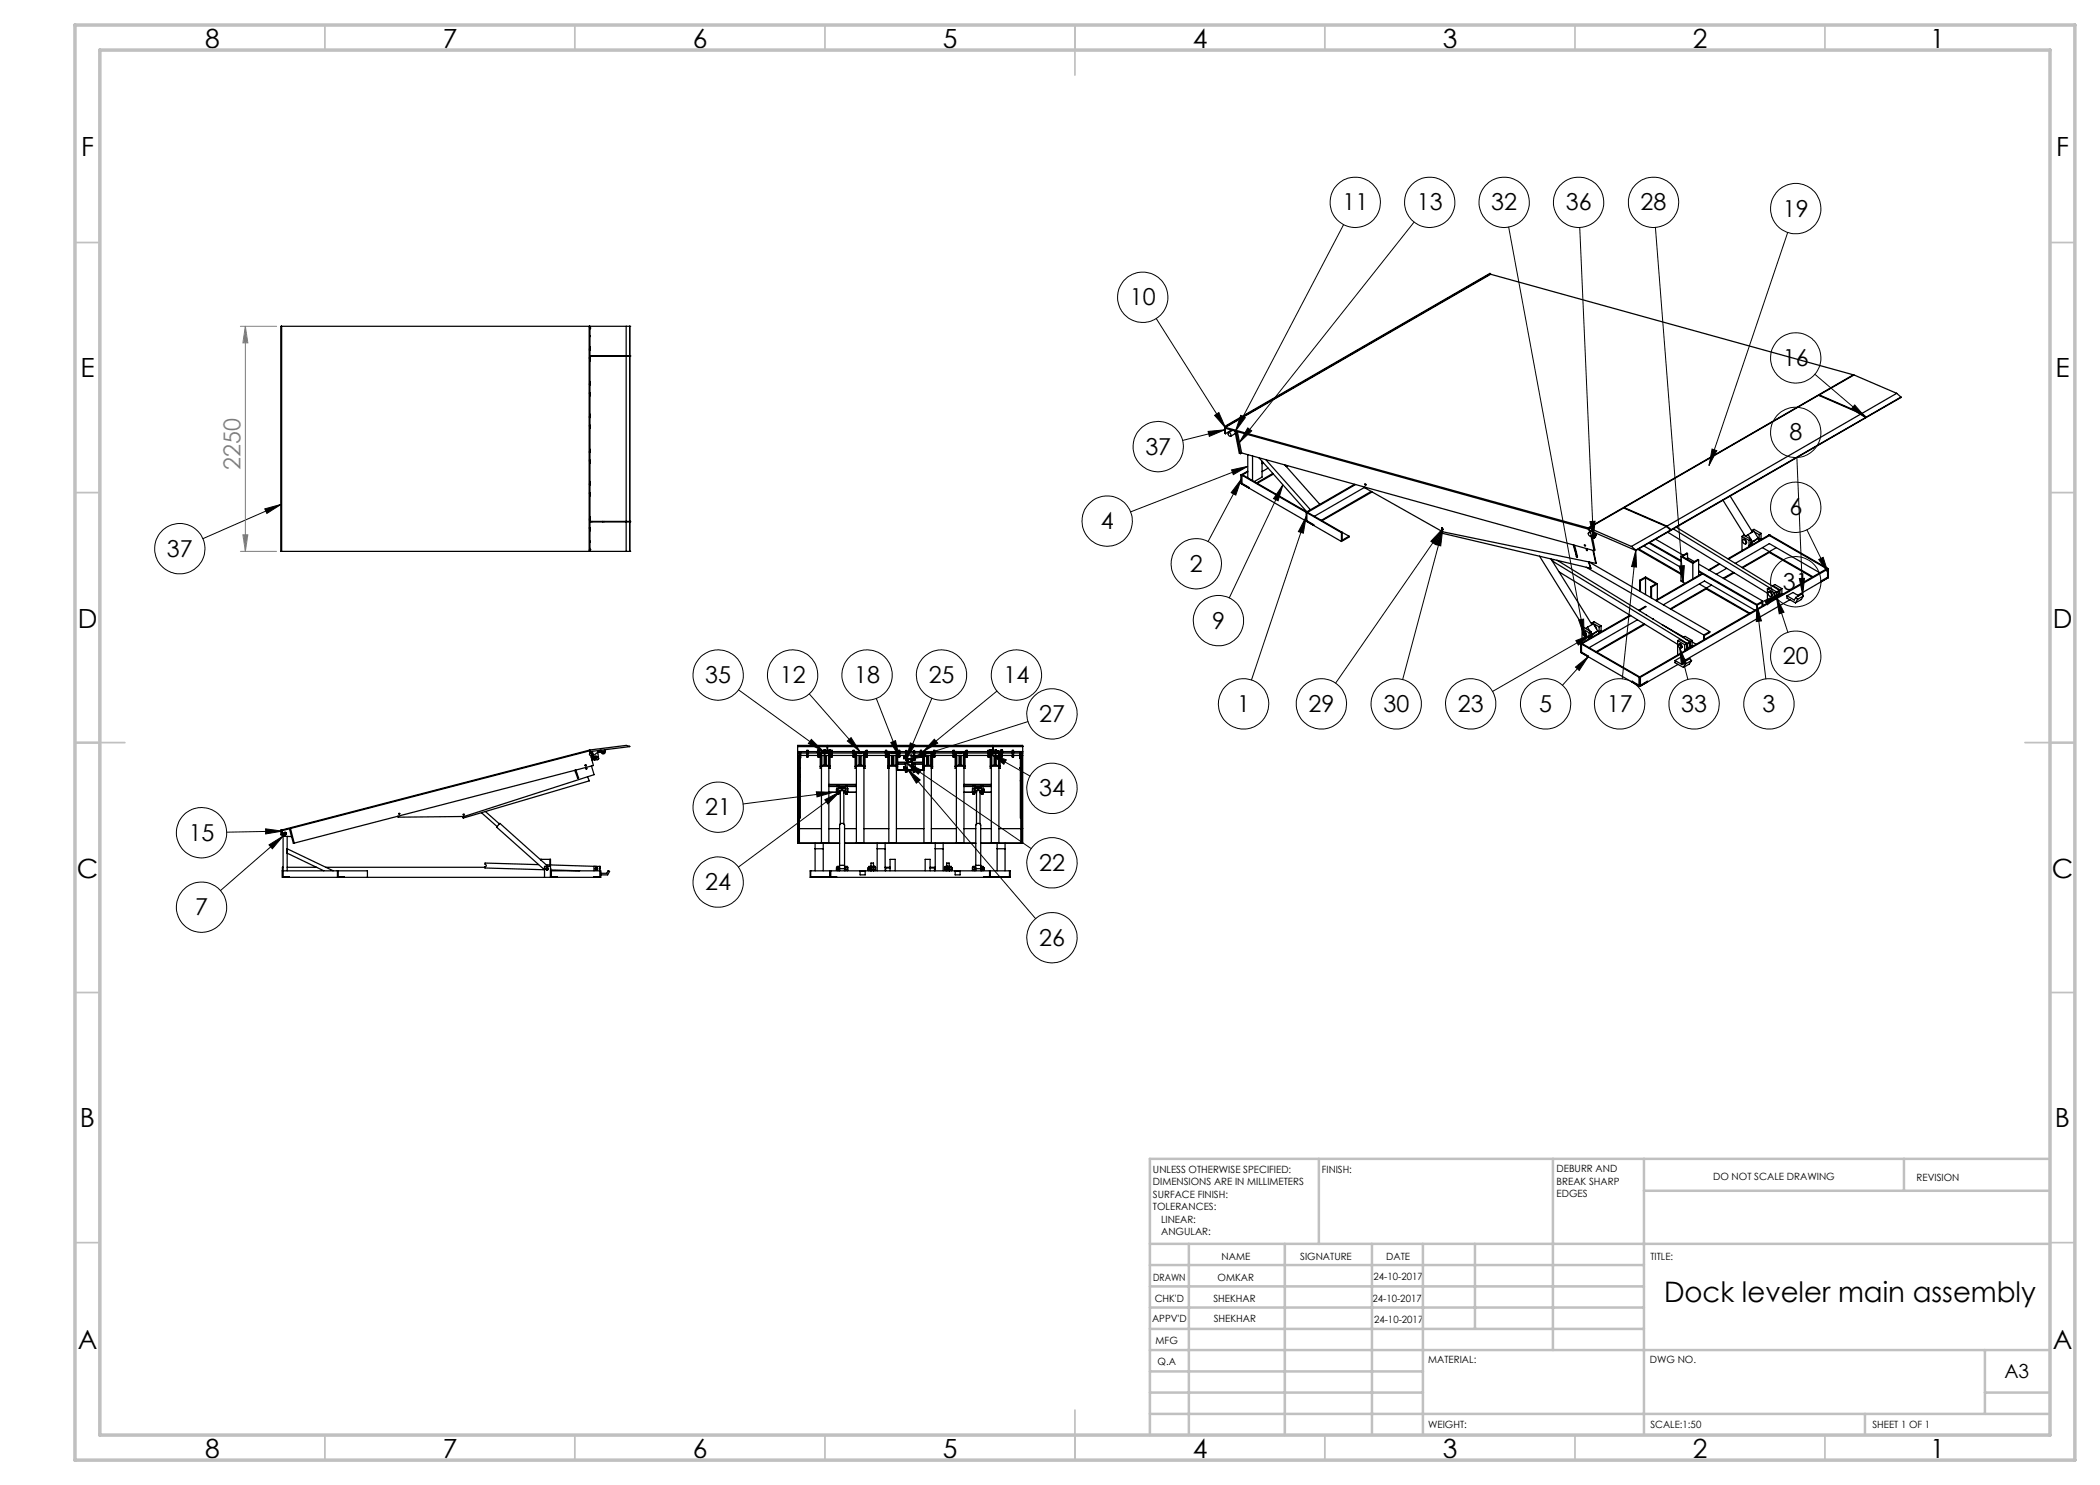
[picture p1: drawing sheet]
<svg xmlns="http://www.w3.org/2000/svg" width="420mm" height="297mm" viewBox="0 0 420 297" stroke-linecap="round" stroke-linejoin="round" font-family="sans-serif">
<g fill="none" stroke="#000" stroke-width=".2">
<path d="M268.7 44.9l-21.6 41.4M282.8 44.4l-34.9 44.1M301.7 45.4l15.1 81.7M315.9 45.5l2.8 62.1M331.1 45.5l5.5 70.9M357.5 46.5l-15.7 46.6M231.2 63.7l13.9 21.9M363 74.9l10.1 8.6M241.6 86.3l3.3-.3-3 1.3zM242.9 83.1l.9-.6 1.3 3.1zM244.9 86l-8.4 2.1M246.3 94l3.3-.7-2.9 1.6z"/>
<path d="M248.1 83.1l1 .4-2 2.8zM248.2 95.8l-1 3.2-1-.5zM248.2 95.8l-6.6 12.5M249.6 85.6l.7 .6-2.4 2.3zM249.6 93.3l-23.5 9.1M256.6 97l-10.7 22.6M256.6 97l-1 3.2-.9-.5zM342.4 89.8l1 .3-1.6 3zM359.4 91.5l1.1 27.5M370.9 81l2.2 2.5-2.8-1.7zM53 101.8l3.2-.9-2.8 1.8zM56.2 100.9l-15.6 6.8"/>
<path d="M261.2 103.3l-.5 3.3-1-.3zM261.2 103.3l-10.9 32.7M288.5 105.8l-1.5 3.1-.8-.6zM288.5 105.8l-21.4 30.8M288.5 105.9l-.4 3.3-.9-.3zM288.5 105.9l-8 30M318 104.3l1-.1-.3 3.4zM327.2 110.1l.1 3.3-1-.1zM327.2 110.1l-2.8 25.7M335.8 113.2l1.1-.1-.3 3.3zM355.3 119.5l2.3 7M355.3 119.5l1.5 2.9-1 .4z"/>
<path d="M355.9 118.7l-.9 .5M359.9 115.7h1l-.4 3.3zM361.4 106l4.3 8.6M363.7 111.9l.9-.4 1.1 3.1zM147.7 138l16.9 12.2M161.9 138.8l10.1 11.6M175.3 139.7l4.5 11.7M186.4 139.7l-5.1 12.1M199.4 138.2l-14.8 12.1M315.1 133.4l2.6-2.1-1.9 2.8zM315.2 128.1l3.1-1.2-2.6 2.1zM315.7 124l1-.2 .1 3.3z"/>
<path d="M317.7 131.3l-5.2 5.8M318.3 126.9l-19.8 11.4M336 129.6l1.3 3-1 .3zM336 129.6l1.6 6.3M351.4 121l1.8 14.8M351.4 121l.9 3.2-1 .1zM352.9 120.2l3-1.5-2.4 2.3zM162.3 147.9l2.3 2.3-2.9-1.5zM163.3 158.4l3.3 .1-3.2 .9zM165 159.9l2.9-1.5-2.3 2.4zM166.6 158.5l-18 2.3M167.9 158.4l-20.2 15"/>
<path d="M169.5 148.2l.7-.7 1.8 2.9zM178.2 148.5l.9-.4 .7 3.3zM181.2 152.5l3.1 1.5-.6 .8zM181.2 152.5l25 17.2M181.5 153.8l2.5 2.2-.7 .6zM181.5 153.8l25.6 29.9M181.9 151.8l3-1.4 .3 .9zM182.1 148.6l.9 .4-1.7 2.8zM186.9 147.8l.6 .8-2.9 1.7zM198.1 150.8l3.2 1.2-.5 .9zM198.1 150.8l7.9 4.4M205.6 144.3l-23.7 7.5"/>
<path d="M53.1 165.8l3.3 .4-3.3 .6zM53.8 169l2.8-1.8-2.1 2.6zM56.4 166.2l-11.1 .2M56.6 167.2l-12.5 10.9"/>
<circle cx="228.5" cy="59.5" r="5"/>
<circle cx="271.1" cy="40.5" r="5"/>
<circle cx="285.9" cy="40.5" r="5"/>
<circle cx="300.8" cy="40.5" r="5"/>
<circle cx="315.7" cy="40.5" r="5"/>
<circle cx="330.7" cy="40.5" r="5"/>
<circle cx="359.1" cy="41.7" r="5"/>
<circle cx="359.1" cy="71.6" r="5"/>
<circle cx="231.6" cy="89.3" r="5"/>
<circle cx="359.1" cy="86.5" r="5"/>
<circle cx="36" cy="109.7" r="5"/>
<circle cx="221.4" cy="104.2" r="5"/>
<circle cx="239.3" cy="112.8" r="5"/>
<circle cx="359.1" cy="101.5" r="5"/>
<circle cx="359.1" cy="116.4" r="5"/>
<circle cx="143.6" cy="135" r="5"/>
<circle cx="158.5" cy="135" r="5"/>
<circle cx="173.4" cy="135" r="5"/>
<circle cx="188.3" cy="135" r="5"/>
<circle cx="203.3" cy="135" r="5"/>
<circle cx="243.7" cy="124.1" r="5"/>
<circle cx="359.1" cy="131.2" r="5"/>
<circle cx="210.4" cy="157.7" r="5"/>
<circle cx="210.4" cy="142.8" r="5"/>
<circle cx="248.7" cy="140.8" r="5"/>
<circle cx="264.3" cy="140.8" r="5"/>
<circle cx="279.3" cy="140.8" r="5"/>
<circle cx="294.1" cy="140.8" r="5"/>
<circle cx="309.1" cy="140.8" r="5"/>
<circle cx="323.9" cy="140.8" r="5"/>
<circle cx="338.8" cy="140.8" r="5"/>
<circle cx="353.8" cy="140.8" r="5"/>
<circle cx="40.3" cy="166.6" r="5"/>
<circle cx="143.6" cy="176.4" r="5"/>
<circle cx="143.6" cy="161.4" r="5"/>
<circle cx="210.4" cy="172.6" r="5"/>
<circle cx="40.3" cy="181.4" r="5"/>
<circle cx="210.4" cy="187.5" r="5"/>
</g>
<path d="M48.1 65.3h7.2M49.1 65.3v45M49.1 65.3l.5 3.3h-1zM48.1 110.3h7.2M48.6 107h1l-.5 3.3z" fill="none" stroke="#808080" stroke-width=".2"/>
<g fill="none" stroke="#c0c0c0" stroke-width=".35">
<path d="M65 5v5M115 5v5M165 5v5M215 5v10M265 5v5M315 5v5M365 5v5M15 48.5h5M410 48.5h5M15 98.5h5M410 98.5h5M15 148.5h10"/>
<path d="M405 148.5h10M15 198.5h5M410 198.5h5M15 248.5h5M410 248.5h5M65 287v5M115 287v5M165 287v5M215 282v10M265 287v5M315 287v5M365 287v5"/>
</g>
<g fill="none" stroke="#c0c0c0" stroke-width=".5">
<path d="M263.8 231.8v17M310.6 231.8v38.2M328.8 231.8v55.2M328.8 238.2h81.2M380.8 231.8v6.4M410 231.8h-180v55.2M230 248.8h180M230 257.3h98.8M230 253h98.8M237.8 248.8v38.2M257 248.8v38.2M274.4 248.8v38.2"/>
<path d="M284.6 248.8v38.2M295 248.8v17M230 265.8h98.8M230 261.5h98.8M230 278.5h54.6M230 274.3h54.6M230 270h180M397 278.5h13M397 270v12.8M230 282.8h180M373 282.8v4.2"/>
</g>
<path d="M15 5h400v287h-400zM20 10h390v277h-390z" fill="none" stroke="#c0c0c0" stroke-width=".7"/>
<path d="M53.8 169l2.8-1.8-2.1 2.6zM53.1 165.8l3.3 .4-3.3 .6zM53 101.8l3.2-.9-2.8 1.8zM162.3 147.9l2.3 2.3-2.9-1.5zM169.5 148.2l.7-.7 1.8 2.9zM178.2 148.5l.9-.4 .7 3.3zM182.1 148.6l.9 .4-1.7 2.8zM186.9 147.8l.6 .8-2.9 1.7zM181.9 151.8l3-1.4 .3 .9zM198.1 150.8l3.2 1.2-.5 .9zM181.2 152.5l3.1 1.5-.6 .8zM181.5 153.8l2.5 2.2-.7 .6zM165 159.9l2.9-1.5-2.3 2.4zM163.3 158.4l3.3 .1-3.2 .9zM248.1 83.1l1 .4-2 2.8zM249.6 85.6l.7 .6-2.4 2.3zM315.7 124l1-.2 .1 3.3zM318 104.3l1-.1-.3 3.4zM335.8 113.2l1.1-.1-.3 3.3zM342.4 89.8l1 .3-1.6 3zM370.9 81l2.2 2.5-2.8-1.7zM359.9 115.7h1l-.4 3.3zM363.7 111.9l.9-.4 1.1 3.1zM352.9 120.2l3-1.5-2.4 2.3zM355.3 119.5l1.5 2.9-1 .4zM351.4 121l.9 3.2-1 .1zM336 129.6l1.3 3-1 .3zM327.2 110.1l.1 3.3-1-.1zM315.1 133.4l2.6-2.1-1.9 2.8zM315.2 128.1l3.1-1.2-2.6 2.1zM288.5 105.9l-.4 3.3-.9-.3zM288.5 105.8l-1.5 3.1-.8-.6zM261.2 103.3l-.5 3.3-1-.3zM256.6 97l-1 3.2-.9-.5zM248.2 95.8l-1 3.2-1-.5zM246.3 94l3.3-.7-2.9 1.6zM241.6 86.3l3.3-.3-3 1.3zM242.9 83.1l.9-.6 1.3 3.1z" fill="#000"/>
<path d="M49.1 65.3l.5 3.3h-1zM48.6 107h1l-.5 3.3z" fill="#808080"/>
<g fill="none" stroke="#000" stroke-width=".25">
<path d="M298.1 54.7h-.1l-53.1 30.6M298.1 54.7l-53 30.7M298.1 54.7v.2M56.3 65.3v45M117.9 65.3v45M117.9 65.3h.1M117.9 65.3h-61.7v45h61.7M117.9 65.9h.1M117.9 67.3h.1M117.9 67.1h.1M117.9 69.6h.1M117.9 69.4h.1"/>
<path d="M117.9 76.6h.1M117.9 76.3h.1M117.9 79.2h.1M117.9 78.9h.1M117.9 72.2h.1M117.9 72h.1M117.9 77h.1M117.9 76.8h.1M117.9 78.5h.1M117.9 78.8h.1M117.9 71.8h.1M117.9 71.5h.1"/>
<path d="M117.9 70h.1M117.9 69.8h.1M117.9 65.5h.1M117.9 65.6h.1M118 65.6h.1M118 65.3h7.9M118 65.3v5.9h7.9M118.4 71.2v.1M120.5 71.2v.1M120.8 71.2v.1M125.2 65.3v5.9M125.2 71.3v33"/>
<path d="M125.9 71.2h.1M125.9 65.3h.1M125.9 71.3h.1M125.9 65.3v5.9M125.9 71.3v33M125.9 71.3h-7.9v33h7.9M363.9 79l8.5 3.7M363.9 79v.1M370.7 75l-53.1 30.6M370.7 75l-72.6-20.1-53 30.6M370.7 75h.1M379.3 78.7l-6.9 4"/>
<path d="M379.3 78.7l.9 .7M379.3 78.7l-8.5-3.7-6.9 4M380.2 79.4l-7 4M380.2 79.4l-7 4.1M117.9 99h.1M117.9 99.2h.1M117.9 96.3h.1M117.9 96.6h.1M117.9 90.1h.1M117.9 89.8h.1M117.9 92.5h.1M117.9 92.7h.1"/>
<path d="M117.9 82.8h.1M117.9 83.1h.1M117.9 85.7h.1M117.9 85.5h.1M117.9 97h.1M117.9 96.8h.1M117.9 83.5h.1M117.9 83.3h.1M117.9 92.2h.1M117.9 92h.1M117.9 90.5h.1M117.9 90.3h.1"/>
<path d="M117.9 98.8h.1M117.9 98.5h.1M117.9 85.3h.1M117.9 85h.1M244.9 85.3l.2 .1M244.9 85.3v1.4h.2M245.1 85.4v1.3M245.1 85.5l72.5 20.1M245.1 85.5v.2l72.6 20.1M245.7 86.6a.39 .39 0 0 1 .4 .2 .39 .39 0 0 1-.1 .5l-.4-.4zM246.3 86l-1.2 .7M246.5 86.1l-.8 .4"/>
<path d="M247 86.2l.2 .1 .9 4.4h-.2zM247.1 86.7l-1 .6M247.5 86.4l.8 4.2M248.2 95l.2-.1 20 11.6M248.2 95l20.1 11.5M248.2 96.7l20.1 11.6M248.2 95v1.7M248.2 95h.2M248.3 90.6l70.5 19.5M248.3 90.6l-.2 .1M248.4 95v1.7l1.4 .8v.1l-1.6-.9M249.6 90.9v4.7"/>
<path d="M249.6 94.4l-1.2 .6M249.6 94.2l-1.4 .8M250.5 91.2v4.9M251.8 91.5l9.6 10.9M252.4 92.2v3.2l-1.5 .9M252.6 92.5l-.2 .1M252.7 92.6l-.3 .1M253.2 92l8.9 9.9M253.6 93.6l-1.2 .7M254.6 94.7l-3.3 1.9M254.7 94.8l-3.2 1.9M257 93l6.9 7.9"/>
<path d="M257.4 93.1l-.3 .1M257.5 93.2l-.3 .1M270.9 96.9l-9.7 5.5M271.1 96.9l-9.7 5.6M274.2 98.3l-9.9 5.8M274.4 98.4l-10 5.7M346 99.2l4.5 7.2M372.3 82.8l-38.9 22.4M372.3 82.8l.8 .7M372.3 82.8l-8.6-3.7-38.9 22.4M372.4 82.7l.8 .7M373 83.4l.2 .1"/>
<path d="M373.1 83.5l-38.9 22.5M373.1 83.5l-38.9 22.4M373.2 83.4v.1M117.9 110.3h.1M117.9 109.7h.1M117.9 103.6h.1M117.9 103.3h.1M117.9 108.4h.1M117.9 108.2h.1M117.9 106.2h.1M117.9 106h.1M117.9 104h.1"/>
<path d="M117.9 103.8h.1M117.9 105.8h.1M117.9 105.5h.1M117.9 110.1h.1M117.9 109.9h.1M118 109.9h.1M118 110.3h7.9M118.4 104.3v.1M120.5 104.3v.1M120.8 104.3v.1M125.2 104.4v5.9M125.9 110.3h.1"/>
<path d="M125.9 104.4h.1M125.9 104.3h.1M125.9 104.4v5.9M125.9 104.4h-7.9v5.9M261.2 102.4v1.8l1.5 .9v-.2l-1.3-.8v-1.6M261.2 102.4l.2 .1M262.9 103.3l10.1-5.9v.2l15.5 8.8 30.7 6.3M268.3 106.5v1.8M268.4 106.5h-.1M268.4 106.5v1.6l1.4-.9M268.4 106.5l1.4 .7M269.8 107.2v.2l-1.5 .9"/>
<path d="M288.3 106.2l.1 .4 29.7 7.1M288.4 105.6v.1zM288.4 105.7l.2 .2M288.4 105.6l.2 .3M307.9 111.2l8.9 14.3M310.2 111.8l8.2 13.1v-.3M310.5 112.2l27 16.5M310.8 111.9l-.4 .2M311.4 112l26.6 16.4-.5 .3M311.9 114.4l23.6 14.5M314.7 109l.6 2.3M314.9 109.1l.6 2.3-.2-.1"/>
<path d="M315.3 111.3l.2 .1M315.3 111.3h.1M317.2 109.7l.1 .3M317.3 113.4l23.4 13.6M317.3 109.7l.1 .2M317.4 109.9l.1 .2M317.4 109.9l-.1 .1M317.4 109.7l.1 .4-.2-.1M317.6 105.6l.1 .2M317.7 106.6a.38 .38 0 0 1 .5 .1 .38 .38 0 0 1-.2 .5l-.3-.2zM317.7 112.4l.4 1.3M317.8 105.6l8.5 3.7"/>
<path d="M317.8 105.6v.4l9.4 4.1M317.8 105.8h-.1M318 106.1l.1 .3M318.1 106.4l-.4 .1M318.2 113.6l-.1 .1M318.2 113.6l-.5-1.2 24.2 13.9M318.2 107.2l.6 2.9M318.2 106.3h.1M318.2 106.3l-.1 .1M318.4 107.1l.6 2.9-.2 .1M318.5 106.4l.2 .2-.2 .4M318.5 107.5l.3 .1"/>
<path d="M318.6 110.1l.6 2.6M318.6 107l-.4 .2M318.7 110.1l.5 2.6M318.8 106.5l.1 .6M318.9 107.1l-.1 .5M319.2 106.7v.3M319.2 107l-.3 .1M319.2 107l-.1 .5-.3 .1M324.8 101.5l8.6 3.7M324.8 101.5v.1M326.3 109.3l.9 .7M327.2 110v.1"/>
<path d="M327.6 109.9l8.6 5M327.7 109.8l8.5 4.9M327.9 116.1l.2 .1M327.9 116.1l1.2-.7 2.4 1.4M327.9 116.1v2.1M328.1 116.2v2.1M328.8 109.2l7.4 4.3M329.1 115.6l2.1 1.2-1 .6M329.1 115.6l-1 .6M329.1 115.6v3.3M329.8 108.6l6.4 3.7M329.9 108.5l6.3 3.6"/>
<path d="M330.2 117.4h.1M330.2 117.4v2.1M330.3 117.4v2.2M331.1 107.8l5.6 3.3M331.5 116.8l-1.2 .6M331.5 116.8v3.1M333.3 105.3l-7 4M333.3 105.3l.8 .7M333.3 105.3l-8.6-3.7-6.9 4M333.4 105.2l.8 .7M333.5 106.4l20 12.2M334 105.9l.2 .1"/>
<path d="M334.1 106l-6.9 4M334.1 106l-6.9 4.1M334.2 105.9v.1M334.7 105.8l19.8 12.1M335.2 105.4l20.7 12.7M336.2 111.3l2.4 1.4M336.2 111.3v4.9l.8 .5M337.5 110.7l-1 .6 2.1 1.2 1-.6 .1 .1M337.5 110.7l-.1-.1-1.2 .7M337.5 110.7v1.2M337.5 111.5l1.4 .8M338.6 112.7v3.1"/>
<path d="M339.7 112l-1.1 .7M339.7 112v3.1M339.7 114.2l11.7 6.7M339.7 114.3l11.7 6.8M339.7 112.8l12.9 7.4M339.9 116.8l10.1 5.9M340.4 114.7l-9.3 5.4M340.5 114.8l-9.2 5.4M342.3 117l-8.3 4.8M343.9 112.7l-2.2 1.3M344 112.8l-2.1 1.2M344.6 100l4.4 7.2"/>
<path d="M345.3 113.7l-2 1.2M346.7 114.5l-2 1.1M346.8 114.6l-2 1.1M347.1 112.7l6.8-4 10.1 5.9M348.4 107.3v2.8M348.4 107.3l1.4 .8M348.4 107.3l.4-.3 1.4 .9M348.5 108a.5 .5 0 0 1 .6 .2 .5 .5 0 0 1-.1 .6 .63 .63 0 0 1-.5-.8zM348.5 113.6l5.4-3.1 8.5 5M348.6 107.9a.51 .51 0 0 1 .6 .2 .51 .51 0 0 1-.1 .7M349.6 106.9l1.2-.7 .8 1.4M349.6 106.9l.9 1.4"/>
<path d="M349.6 106.9l-.5 .3M349.8 108.1v1.2M350.2 107.9l-.4 .2M350.2 107.9v1.2M350.2 108.9l-.4 .2M350.4 106.1l.3 .2M350.4 106.1l.4-.2 1.4 .8M350.4 106.1v.2M350.4 108.5v.4M350.5 108.3l-.3 .2M350.8 106.4l1 .5M351.6 107.6l-1.1 .7"/>
<path d="M351.6 107.6l-1.4 1M351.8 106.9v1.2M352.2 106.7l-.4 .2M352.2 106.7v1.2M352.2 107.7l-.4 .2M352.5 109.5l10.1 5.9M353.5 117.8l1.4 .8M353.5 117.8l.4-.3 1.4 .9M353.5 117.8v2.8M353.7 118.4a.5 .5 0 0 1 .5 .3 .5 .5 0 0 1-.1 .6 .65 .65 0 0 1-.4-.9zM353.7 118.4a.5 .5 0 0 1 .6 .2 .5 .5 0 0 1-.1 .7M353.9 107h-.2l11.8 6.8"/>
<path d="M353.9 107l11.8 6.8M353.9 107h.1l-8.3 4.8M353.9 107l-8.3 4.8M354.6 117.1v.2M354.6 117.1l1.4 .9M354.6 117.1l.4-.2 1.4 .8M354.9 118.6v1.2M355.2 109.5l-6.8 4M355.3 118.4h.1M355.3 118.4l-.4 .2M355.3 118.4v1.2M355.3 119.4l-.4 .2"/>
<path d="M355.3 118.4v.7M355.4 119.1l.3 .2M355.8 119.3v-1.1l-.4 .2v1.2M355.9 118.1l-.6 .3M355.9 118.1l-.1 1.1M356 118v1.2M356.4 117.7l-.4 .3M356.4 117.7v1.3M356.4 118.7l-.4 .3M357.4 119.2l1.4 .8 .4-.5M357.4 119.2v.4l1.7 1M357.4 119.2l1.2-.7 1.1 .7"/>
<path d="M358 119.9l-20.9 12.1M359.2 119.5l.3 .4M359.5 119.9l-.4 .7M360.7 119.2l-1.2 .7M360.7 119.2l-.3-.4-1.2 .7M360.7 119.2l-.4 .7-1.2 .7M365.5 113.8v1.7l-1.4 .7v.2M365.7 113.8h-.2M365.7 113.8v1.7l-6.1 3.6M365.7 113.8l-37.8 21.7M365.7 113.8l-.2-.1-37.7 21.8M316.2 128.7h.1l11.8 6.8"/>
<path d="M316.2 128.7l11.7 6.8M316.2 130.5l11.7 6.8M316.2 128.7v1.8M316.2 128.7l.1 .1M316.3 128.8v1.6l1.4 .8v.2l-1.5-.9M316.4 125.7v2.9M316.4 125.7l1.4 .8M316.5 126.7v-.1a.3 .3 0 0 1 .4-.1 .3 .3 0 0 1 .2 .4v.3l-.3-.1M316.6 126.6a.34 .34 0 0 1 .4 .2 .34 .34 0 0 1-.1 .4l-.3-.3zM316.7 126.5a.45 .45 0 0 1 .5 .1 .45 .45 0 0 1 .1 .5l-.2 .1M316.8 125.5l-.4 .2M316.8 125.5l1.4 .8"/>
<path d="M317.2 126.9v.1zM317.5 125.4l.5 .8M317.5 125.4l-.4 .3M317.5 125.4l1.2-.6 .8 1.4M317.8 126.5v1.3M318.2 126.6l.2 .3M318.2 126.3l-.4 .2M318.2 126.3v1.3M318.2 127.3l-.4 .3M318.4 126.9l-.2 .1M318.4 124.6l1.4 .8M318.4 124.6l.4-.2 1.4 .8"/>
<path d="M318.4 126.9v.5M318.9 125.2l.3 .2 .1 .4M319.5 126.2l-1.1 .7M319.5 126.2l-1.3 .9M319.8 125.4v1.2M320.2 125.2l-.4 .2M320.2 125.2v1.2M320.2 126.1l-.4 .3M326 123l-9.8 5.7M326.1 123.1l-9.8 5.7M327.5 124l-9.7 5.5M327.8 135.5h.1"/>
<path d="M327.8 135.5v1.6l-1.4-.9v.2l1.5 .9M327.9 135.5v1.8M328.1 135.5v1.6l1.4-.9v.2l-1.6 .9M328.1 135.5h-.2M328.8 124.8l-9.6 5.5M329 124.9l-9.6 5.5M329.1 121.2l-1.4 .9M329.2 122.9h.1M329.2 121.3l-1.3 .8M330.7 123.7l-.1 .1M332.5 125l4.3 2.4M332.7 121l8.2-4.8 10.1 5.9"/>
<path d="M334.2 121.8l7-4 8.6 4.9M335 132.1l1.4 .8 .4-.5M335 132.1v.4l1.7 1M335.5 128.1v2.9M335.5 128.1l1.4 .8M335.5 128.1l.4-.2 1.4 .8M335.6 132.9l-7.7 4.4M335.7 129.1a.32 .32 0 0 1 .4-.2 .32 .32 0 0 1 .2 .4l-.1 .3-.3-.1M335.7 129a.32 .32 0 0 1 .4 .2 .32 .32 0 0 1-.1 .4l-.3-.2zM335.8 128.9a.46 .46 0 0 1 .5 .1 .46 .46 0 0 1 .1 .5l-.2 .1M336.6 127.5l.4-.2 1.4 .8M336.8 132.4l.3 .4"/>
<path d="M336.9 128.9v1.3M337.1 132.8l-.4 .7M337.2 127.8l.8 .5M337.3 128.7l-.4 .2M337.3 128.7v1.3M337.3 129.7l-.4 .3M337.3 132.1l-1.1-.7-1.2 .7M337.5 128.7l-.1 1.2M337.5 129.4l.4 .2M338 129.6v-1.1l-.5 .2v1.2M338 128.3v1.2M338.3 132.1l-1.2 .7"/>
<path d="M338.3 132.1l-.3-.4-1.2 .7M338.3 132.1l-.4 .7-1.2 .7M338.4 129.1l-.4 .2M338.4 128.1l-.4 .2M338.4 128.1v1.2M338.4 128.4l.8 .5M340.7 127v.9M341.9 126.3l-1.2 .7M341.9 126.3v.2l-1 .6v.8M351.4 121.1l1-.6v.7M351.4 120.9v.2M352.6 120.2l-1.2 .7"/>
<path d="M352.6 120.2v1M115.1 154l.6 1.6h-.2l-.6-1.5M117 153l.1 .1M117.2 153v.1M117.3 153.5v.3l-.2-.3M117.5 155.4l.4 .8-25.3 7.4-.1-.3M117.9 150.2l.1 .4M117.9 150.2l-61.6 16v-.2M117.9 150.2v-.2l-61.6 16M117.9 150.3h.1M118 150.4a.47 .47 0 0 1 .5 .1 .47 .47 0 0 1 .1 .5l-.1 .4M118 150l7.2-.9 .7 .2-7.9 1z"/>
<path d="M118 150.6a.26 .26 0 0 1 .4 .2 .26 .26 0 0 1-.3 .3l.6 2-59.9 15.5M118.3 153.2l.5 1.7-26 8.4-13.2 .1v-.2M118.5 151.4h-.2M118.5 151.4l-.1 .5M118.6 151.2l.1 .3M118.7 151.9l-.3 .1M119.6 150.4l.1 1.5-.9 .1-.2-.8M119.7 150.4l-.1 .1h.7M119.7 151.4v.3M119.9 150.2h.3M120 150.1l-1.5 1.1h.1M121 149.9v.4a.39 .39 0 0 1-.3 .5 .39 .39 0 0 1-.4-.4l-.1-.4"/>
<path d="M159.5 150.6v.5M159.5 150.3h1.9M159.5 151.1h.4M159.5 150.6h.4M159.5 149.3h5.9M159.5 151.1v17.6h8.4M159.7 153.1h.2M159.7 150.3v.3M159.7 151.1v17.5M159.9 150.4h.2v.6M159.9 150.4v.6M159.9 151.4h.2"/>
<path d="M159.9 151h.2M159.9 150.3v.1M159.9 151v17.6M159.9 154.9h.1M159.9 151.5l.1 12.1-.1-11.9M159.9 156.2h.1M160 153.5v.2M160.1 151.1h1.3M160.1 150.6h1.3M160.1 151v.6h-.2M161.4 151.3v.1h.2v-.1M161.4 151.3h.2"/>
<path d="M161.4 151.3v-1.2h.2v1.2M161.6 150.3h1.9M161.6 151.1h2M161.6 150.6h2M163.6 151.3v.1h.2v-.1M163.6 151.3h.2M163.6 150.1h.1M163.6 150.2h-.1v.3h.1v.8M163.6 150.3v.5h.2v-.5M163.6 150.3h.2M163.6 150.3v-.4h.2v.4M163.8 150.1h.1"/>
<path d="M163.8 150.2h1M163.8 151.1h.2M163.8 150.6h.2M164 150.5v.5M164 151v2.7h.3M164 153.2h2M164 151h.3M164.3 150.5v.5M164.3 151.1h1.5M164.3 151v17.6M164.3 150.2l.2-.1 .1 .1M164.4 153.1l-.1 .1"/>
<path d="M164.4 150.5v.1M164.4 151.1v2M164.5 150.2h.1M164.6 150.5l.2 .1M164.8 150.3v.5h.2v-.5M164.8 150.6h.1M164.8 150.3h.2M164.8 150.5h-1v.8M164.8 150.6h-.5M164.8 150.3v-.4h.2v.4M164.8 151.1v2M164.8 153.1h-.4"/>
<path d="M165 151.1v1.9l-.2 .1M165 150.2h.8M165 150.5h.8M165 150.6h.8M165.1 151.1v1.9l.1 .1M165.2 150.6h.1M165.2 153.1h.5M165.2 151.1v2M165.4 150h.1M165.4 150.2v-1.1h-5.9v1.5M165.4 150.2h.1M165.5 150.5l-.3 .1"/>
<path d="M165.5 149.3h33M165.5 150.2v-1.1h33v1.1M165.7 153.1l.1 .1M165.7 150.5v.1M165.7 151.1v2M165.8 150.5v.5M165.8 157h5.5M165.8 156.9h5.5M165.8 157.3h1.6M165.8 158.5h1.6M165.8 151h.2M165.8 151v17.6"/>
<path d="M165.8 150.3v-.4h.2v.9M165.8 150.3v.5h.2M165.8 150.3h.4M166 150.8v.2M166 151v2.7h-.2M166 151.1h.2M166 150.6h.2M166.2 151.3v.1h.2v-.1M166.2 151.3h.2M166.2 151.3v-1.2h.2v1.2M166.4 150.3h4.2M166.4 151.1h4.2"/>
<path d="M166.4 150.6h4.2M167.3 157.8v.5M167.3 158h.1zM167.3 158.3h.1M167.3 157.8h.1M167.4 157v1.9h.3v-1.9M167.7 157.5h1.4v.2M167.7 157.7h1.4M167.7 158.4h.2M167.7 157.3h1.5M167.9 158.4l.2 .1M167.9 158.4a.56 .56 0 0 1 .5-.5 .56 .56 0 0 1 .5 .5"/>
<path d="M167.9 158.4l.2 .1-.7 .1M168.1 158.5a.36 .36 0 0 1 .3-.5 .36 .36 0 0 1 .4 .5M168.1 158.5v6.3M168.8 158.5v6.3M168.9 158.4l-.1 .1M168.9 158.4h.2M169.1 157.7v.7M169.1 158.4v.1h-.3M169.1 158.3h.1M169.1 157.8h.1M169.1 158.5h.1M169.2 158.6h.3"/>
<path d="M169.2 157v1.9h.3v-1.9M169.5 157.7h.1v.6h-.1M169.5 157.3h1.8M169.5 158.5h1.8M170.6 151.3v.1h.3v-.1M170.6 151.3h.3M170.6 151.3v-1.2h.3v1.2M170.9 150.3h2.3M170.9 151.1h.1M170.9 150.6h.1M171 150.3v.7M171 150.3h.1"/>
<path d="M171 151v2.7h.3M171 153.2h2M171 151h.3M171.3 150.3v.7M171.3 150.3h.1M171.3 150.4v.1M171.3 150.4h1.5M171.3 151.1h1.5M171.3 150.6h1.5M171.3 151v17.6M171.3 153.1v.1M171.3 150.5l.5 .1"/>
<path d="M171.3 150.5v.1M171.3 151.1v2M171.8 150.6h.1M171.8 153.1h-.5M171.8 151.1v2M172 151.1v1.8l-.2 .2M172.1 151.1v1.8l.1 .2M172.2 150.6h.1M172.2 153.1h.5M172.2 151.1v2M172.7 153.1l.1 .1M172.7 150.5l-.5 .1"/>
<path d="M172.7 150.5v.1M172.7 151.1v2M172.8 150.3v.7M172.8 150.3h.1M172.8 150.4l-.1 .1M172.8 151h.2M172.8 151v17.6M173 150.3v.7M173 150.3h.1M173 151v2.7h-.2M173 151.1h.2M173 150.6h.2"/>
<path d="M173.2 151.3v.1h.3v-.1M173.2 151.3h.3M173.2 151.3v-1.2h.3v1.2M173.5 150.3h3.6M173.5 151.1h3.6M173.5 150.6h3.6M177.1 151.3v.1h.2v-.1M177.1 151.3h.2M177.1 151.3v-1.2h.2v1.2M177.3 150.3h2.4M177.3 151.1h.3M177.3 150.6h.3"/>
<path d="M177.6 150.3v.7M177.6 150.3h.1M177.6 151v2.7h.2M177.6 153.2h1.9M177.6 151h.2M177.8 150.3v.7M177.8 150.3h.1M177.8 150.4l.1 .1M177.8 150.4h1.5M177.8 151.1h1.5M177.8 150.6h1.5M177.8 151v17.6"/>
<path d="M177.9 153.1l-.1 .1M177.9 150.5l.4 .1M177.9 150.5v.1M177.9 151.1v2M178.3 150.6h.1M178.3 153.1h-.4M178.3 151.1v2M178.5 151.1v1.8l-.2 .2M178.6 151.1v1.8l.2 .2M178.8 150.6h-.2M178.8 153.1h.4M178.8 150.6h.1"/>
<path d="M178.8 151.1v2M179.2 153.1l.1 .1M179.2 150.5l-.4 .1M179.2 150.5v.1M179.2 151.1v2M179.3 150.3v.7M179.3 150.3h.1M179.3 150.4l-.1 .1M179.3 154h1.8M179.3 151h.2M179.3 151v17.6M179.5 150.3v.7"/>
<path d="M179.5 150.3h.1M179.5 151v2.7h-.2M179.5 151.1h.2M179.5 150.6h.2M179.5 152.4h1.9M179.5 152.9h1.6M179.7 151.3v.1h.3v-.1M179.7 151.3h.3M179.7 151.3v-1.2h.3v1.2M180 150.3h1.1M180 151.1h1.1M180 150.6h1.1"/>
<path d="M180.7 151.3l.1 .4M180.8 151.2v.5M180.8 151.2h.3M180.8 151.7h.3M180.8 151.2l-.1 .1M180.9 151.7h.1M180.8 153.6h.1M180.8 153.3v.5M180.8 153.3h.3M180.8 153.8h.3M180.9 153.5v.1zM181.1 154.1h.3"/>
<path d="M181.1 151.7v.2M181.1 152h.1M181.1 152h.3M181.1 151.7h.3M181.1 151.9h.3M181.1 151.7v-1.6h.3v1.6M181.1 151.9v.1M181.4 151.7v.2M181.4 152h.1M181.4 151.2h.1M181.4 151.7h1.3M181.4 150.3h1.3"/>
<path d="M181.4 151.1h.1M181.4 150.6h1.3M181.4 151.9v.1M181.4 153.5a.49 .49 0 0 0 .5 .5 .49 .49 0 0 0 .5-.5M181.4 152v2.4h-.3v-1.9M181.4 154h1.3M181.4 152.5l-1.9 .1M181.5 151.7a.49 .49 0 0 0 .3 .8 .49 .49 0 0 0 .6-.5M181.5 151h.7v1a.35 .35 0 0 1-.3 .4 .35 .35 0 0 1-.4-.4zM181.5 151.9h.7M182.2 151.2h.5M182.2 151.1h.5"/>
<path d="M182.3 151.7l.1 .3M182.4 153.3h.3M182.4 153.8h.3M182.4 152v2.2h-1M182.4 152.6h2.1M182.4 152.4h2.1M182.4 152.9h.3M182.7 154.1h.3M182.7 152.5v1.9h.3v-1.9M182.7 151.7v.2M182.7 152h.1M182.7 152h.2"/>
<path d="M182.7 151.7h.2M182.7 151.9h.2M182.7 151.7v-1.6h.2v1.6M182.7 151.9v.1M182.9 151.2h.1v.6h-.1M182.9 151.7v.2M182.9 152h.1M182.9 150.3h1.2M182.9 151.1h1.2M182.9 150.6h1.2M182.9 151.9v.1M183 153.3h.1v.6h-.1"/>
<path d="M183 154h1.8M183 152.9h1.5M184.1 151.3v.1h.2v-.1M184.1 151.3h.2M184.1 151.3v-1.2h.2v1.2M184.3 150.3h2.4M184.3 151.1h.2M184.3 150.6h.2M184.5 150.3v.7M184.5 150.3h.1M184.5 151v2.7h.3M184.5 153.2h2"/>
<path d="M184.5 151h.3M184.8 150.3v.7M184.8 150.3h.1M184.8 150.4l.1 .1M184.8 150.4h1.5M184.8 151.1h1.5M184.8 150.6h1.5M184.8 151v17.6M184.9 153.1l-.1 .1M184.9 150.5l.4 .1M184.9 150.5v.1M184.9 151.1v2"/>
<path d="M185.3 150.6h.1M185.3 153.1h-.4M185.3 151.1v2M185.5 151.1v1.9l-.2 .1M185.6 151.1v1.9l.1 .1M185.7 150.6h.1M185.7 153.1h.5M185.7 151.1v2M186.2 153.1l.1 .1M186.2 150.5l-.5 .1M186.2 150.5v.1M186.2 151.1v2"/>
<path d="M186.3 150.3v.7M186.3 150.3h.1M186.3 150.4l-.1 .1M186.3 151h.2M186.3 151v17.6M186.5 150.3v.7M186.5 150.3h.1M186.5 151v2.7h-.2M186.5 151.1h.2M186.5 150.6h.2M186.7 151.3v.1h.3v-.1M186.7 151.3h.3"/>
<path d="M186.7 151.3v-1.2h.3v1.2M187 150.3h3.6M187 151.1h3.6M187 150.6h3.6M190.6 151.3v.1h.3v-.1M190.6 151.3h.3M190.6 151.3v-1.2h.3v1.2M190.9 150.3h2.3M190.9 151.1h.1M190.9 150.6h.1M191 150.3v.7M191 150.3h.1"/>
<path d="M191 151v2.7h.3M191 153.2h2M191 151h.3M191.3 150.3v.7M191.3 150.3h.1M191.3 150.4v.1M191.3 150.4h1.5M191.3 151.1h1.5M191.3 150.6h1.5M191.3 151v17.6M191.3 153.1v.1M191.3 150.5l.5 .1"/>
<path d="M191.3 150.5v.1M191.3 151.1v2M191.8 150.6h.1M191.8 153.1h-.5M191.8 151.1v2M192 151.1v1.8l-.2 .2M192.1 151.1v1.8l.1 .2M192.2 150.6h.1M192.2 153.1h.5M192.2 151.1v2M192.7 153.1l.1 .1M192.7 150.5l-.5 .1"/>
<path d="M192.7 150.5v.1M192.7 151.1v2M192.8 150.3v.7M192.8 150.3h.1M192.8 150.4l-.1 .1M192.8 157h5.5M192.8 156.9h5.5M192.8 157.3h1.8M192.8 158.5h1.8M192.8 151h.2M192.8 151v17.6M193 150.3v.7"/>
<path d="M193 150.3h.1M193 151v2.7h-.2M193 151.1h.2M193 150.6h.2M193.2 151.3v.1h.3v-.1M193.2 151.3h.3M193.2 151.3v-1.2h.3v1.2M193.5 150.3h4.1M193.5 151.1h4.1M193.5 150.6h4.1M194.6 157.7h-.1v.6h.1M194.6 158.6h.3"/>
<path d="M194.6 157v1.9h.3v-1.9M194.9 158.3h.1M194.9 157.8h.1M194.9 157.3h1.4M194.9 158.5h.1M195 157.7v.7M195 158.4v.1h.3l-.2-.1M195 157.7h1.3M195 158.4h.1M195.1 158.4l.2 .1M195.1 158.4a.56 .56 0 0 1 .5-.5 .56 .56 0 0 1 .6 .5M195.3 158.5a.37 .37 0 0 1 .4-.5 .37 .37 0 0 1 .3 .5"/>
<path d="M195.3 158.5v6.3M196 158.5l.6 .1M196 158.5v6.3M196.2 158.4l-.2 .1M196.2 158.4h.1M196.3 157.5h-1.3v.2M196.3 157v1.9h.3v-1.9M196.6 158.3h.1M196.6 157.8h.1M196.6 157.3h1.7M196.6 158.5h1.7M196.7 158v.1z"/>
<path d="M196.7 157.8v.5M197.6 151.3v.1h.2v-.1M197.6 151.3h.2M197.6 151.3v-1.2h.2v1.2M197.8 150.3h.4M197.8 151.1h.2M197.8 150.6h.2M198 149.9h.2v.9h-.2zM198 150.8v.2M198 151v2.7h.3M198 153.2h2M198 151h.3"/>
<path d="M198.2 150.2h.8M198.3 151.1h1.5M198.3 150.6h.7M198.3 151v17.6M198.4 153.1l-.1 .1M198.4 150.5v.1M198.4 151.1v2M198.5 150h.1M198.5 150.5l.3 .1M198.5 150.2h.1M198.6 149.3h5.9M198.6 150.2v-1.1h5.9v1.5"/>
<path d="M198.8 150.6h.1M198.8 153.1h-.4M198.8 151.1v2M199 151.1v1.8l-.2 .2M199 150.3v.5h.2v-.5M199 150.5h-.7v.5M199 150.3h.2M199 150.3v-.4h.2v.4M199.1 151.1v1.8l.1 .2M199.2 150.2h1M199.2 150.6h.6M199.2 153.1h.5"/>
<path d="M199.2 151.1v2M199.5 150.2l.1-.1 .1 .1M199.5 150.5l-.3 .1M199.6 150.2h.1M199.7 153.1l.1 .1M199.7 150.5v.1M199.7 151.1v2M199.8 150.5v.5M199.8 151h.2M199.8 151v17.6M200 150.5v.5M200 151v2.7h-.2"/>
<path d="M200 151.1h.2M200 150.6h.2M200.2 151.3v.1h.2v-.1M200.2 151.3h.2M200.2 150.5v.8M200.2 150.3v.5h.2v-.5M200.2 150.3h.2M200.2 150.5l-1 .1M200.2 150.3v-.4h.2v.4M200.2 150.1v.1M200.4 150.2h.2v.3h-.2M200.4 150.1v.1"/>
<path d="M200.4 151.1h2.1M200.4 150.6h2.1M200.4 150.5v.8M200.6 150.3h1.9M202.5 151.3v.1h.2v-.1M202.5 151.3h.2M202.5 151.3v-1.2h.2v1.2M202.7 150.3h1.8M202.7 151.1h1.2M202.7 150.6h1.2M203.9 151.4h.3M203.9 151h.3"/>
<path d="M203.9 151v.6h.2M204.1 153.5h-.1l.1 .2M204.1 156.2h.1M204.1 151.7h.1M204.1 153.5h.1M204.1 153.7h.1M204.1 151.5v12.1M204.1 154.9h.1M204.2 150.4v.6M204.2 150.4h-.3v.6M204.2 151.1h.3M204.2 150.6h.3"/>
<path d="M204.2 150.3v.1M204.2 151v17.6M204.2 153.1h.1M204.3 150.3v.3M204.3 151.1v17.5M204.5 150.6v.5M204.5 151.1v17.6h-8.4M56.2 166h.1v1h-.1zM56.5 174.2h17v1.3M56.6 166.1l-.2 .3 .2 .8 1.7 .1M56.6 167.2h.1M56.6 173.5h-.1v2h63.6v-1.3h-10"/>
<path d="M56.6 167.2v8.1h1.2v.2M57.4 167.3v6.9M57.4 170.6l7.4 3.6M57.4 169.8l9.2 4.4M57.4 173.5h5.9M57.9 165.8l.2-.1 .7 2.9-.1 .1zM65.2 173.5h31.8M67.5 174.2v1.3M67.6 174.2v1.1h1.2v.2M79.9 162.7l-.1 .1M96.3 162.6l3.1 2.7M97.1 162.3l2.8 2.5"/>
<path d="M107.7 172.9l-10.7-.3v.3a.25 .25 0 0 1 .3 .2 .25 .25 0 0 1-.3 .3v.2l11.9 .4M108.1 171.9h2v1.1M108.2 171.9v.1M108.7 173.8l.2 .2M108.9 175.5v-2.2h1.2v2.2M108.9 173.6l-.2 .2M109.3 173l10 .3M109.4 173.1l-9.4-8.4-.7 .7 9.4 8.4M109.4 173.1l.2 .2M109.4 173.1l-.2 .2M110 171.9v1.1M110.1 174l5.8 .2"/>
<path d="M110.1 173.7h.1M110.2 174.2v1.1h1.2v.2M120 173.3v2h-1.2v.2M120 173.3h-1.2v.9M120 173.3v.5M120.1 174.7h1.3l.2-.6 .3 .2-.4 .7h-1.4M159.5 168.6h8.4M159.5 165.7h.2M159.9 163.3h.1M159.9 163.4h.1M159.9 165.7h4.4M162 174.2h40v1.3h-40z"/>
<path d="M162.1 174.2v1.1h3.9M163 169.8h1.6M163 168.7v5.5M163.3 175.3v.2M164.6 168.7v5.5M165.8 165.7h2.1M166 174.2v1.3M166.2 174.2v1.1h1.1v.2M167.3 173.6v.4M167.3 174h.1M167.3 173.5v.5M167.3 174h.6"/>
<path d="M167.3 173.5h.1M167.3 173.5v.1M167.4 174.2v-.9h.3v.9M167.7 173.5h.2M167.9 174.2v-9.1a.51 .51 0 0 1 .5-.4 .51 .51 0 0 1 .5 .4v9.1M167.9 173.7h1M167.9 173.1h1M168.9 174h.6M168.9 173.5h.3M168.9 168.6h26.3M168.9 165.7h2.4M168.9 168.7h26.3"/>
<path d="M169.2 174.2v-.9h.3v.9M169.5 173.5h.1v.6h-.1M172 174.1v.9h1v-.9M172 174.3h1M172.8 165.7h5M173.6 173.6v.4M173.6 174h.1M173.7 173.5v.5M173.7 173.5l-.1 .1M173.7 174h.5M173.7 173.5h.1M173.8 174.2v-.9h.3v.9"/>
<path d="M174.1 173.5h.1M174.2 173.3h.8v.9M174.2 174.2v-1.6h.5v1.6M174.3 174h.7M174.3 173.5h.4M174.3 174.2v-.8h.4v.8M174.7 173.3h.1M175 173.5h.1v.6h-.1M175.4 169.8h1.6M175.4 168.7v5.5M177 173.5h1M177 168.7v5.5"/>
<path d="M178 174.2v-2.3h1v2.3M178 173.6h-.9v.6M179.3 165.7h5.5M185 174.2v-2.3h1v2.3M186 173.5h1M186 173.6h.9v.6M186.3 165.7h5M187 169.8h1.6M187 168.7v5.5M188.6 168.7v5.5M189 173.5h-.1v.6h.1M189 174h.3"/>
<path d="M189.3 173.3h.1M189.3 174.2v-1.6h.5v1.6M189.4 174h1M189.4 173.5h.5M189.4 174.2v-.8h.4v.8M189.8 173.3h-.8v.9M189.9 174.2v-.9h.4v.9M190.3 173.5h.1M190.4 173.8h.1M190.4 173.5v.5M191 174.1v.9h1v-.9M191 174.3h1"/>
<path d="M192.8 165.7h2.4M194.6 173.5h-.1v.6h.1M194.6 174.2v-.9h.3v.9M194.6 174h.6M194.9 173.5h.3M195.2 174.2v-9.1a.51 .51 0 0 1 .5-.4 .51 .51 0 0 1 .4 .4v9.1M195.2 173.7h.9M195.2 173.1h.9M196.1 174h.6M196.1 173.5h.2M196.1 168.6h8.4M196.1 165.7h2.2"/>
<path d="M196.3 174.2v-.9h.3v.9M196.6 173.5h.1M196.7 173.8h.1M196.7 173.5v.5M197.9 174.2v1.1h-1.2v.2M198 174.2v1.3M199.4 169.8h1.6M199.4 168.7v5.5M199.8 165.7h4.4M200.7 175.3v.2M201 168.7v5.5M201.9 174.2v1.1h-3.9"/>
<path d="M204.1 163.6h.1M204.1 163.3h.1M204.1 163.4h.1M204.3 165.7h.2"/>
<circle cx="273.1" cy="96.9" r=".14"/>
<circle cx="288.5" cy="105.8" r=".17"/>
<circle cx="317" cy="109.1" r=".13"/>
<circle cx="336.4" cy="129.4" r=".07"/>
<circle cx="117.1" cy="153.1" r=".11"/>
<circle cx="118.1" cy="150.9" r=".25"/>
<circle cx="119.2" cy="151.5" r=".25"/>
<circle cx="119.2" cy="151.5" r=".2"/>
<circle cx="120.7" cy="150.4" r=".15"/>
<circle cx="57" cy="166.7" r=".26"/>
<circle cx="79.8" cy="162.8" r=".1"/>
<circle cx="92.8" cy="162.9" r=".12"/>
<circle cx="109.4" cy="173.8" r=".26"/>
<circle cx="109.4" cy="173.8" r=".2"/>
<circle cx="119.3" cy="173.8" r=".2"/>
<circle cx="119.3" cy="173.7" r=".25"/>
<circle cx="167.4" cy="173.8" r=".06"/>
<circle cx="173.7" cy="173.8" r=".06"/>
</g>
<text font-size="5.6" x="332.8" y="260.4">Dock leveler main assembly</text>
<g font-size="5.3">
<text x="41" y="9.5">8</text>
<text x="88.5" y="9.5">7</text>
<text x="138.5" y="9.5">6</text>
<text x="188.5" y="9.5">5</text>
<text x="238.5" y="9.5">4</text>
<text x="288.5" y="9.5">3</text>
<text x="338.5" y="9.5">2</text>
<text x="386" y="9.5">1</text>
<text x="16.2" y="31.3">F</text>
<text x="411.2" y="31.3">F</text>
<text x="16.1" y="75.5">E</text>
<text x="411.1" y="75.5">E</text>
<text x="15.5" y="125.5">D</text>
<text x="410.5" y="125.5">D</text>
<text x="15.4" y="175.5">C</text>
<text x="410.4" y="175.5">C</text>
<text x="16" y="225.5">B</text>
<text x="411" y="225.5">B</text>
<text x="15.5" y="269.8">A</text>
<text x="410.5" y="269.8">A</text>
<text x="41" y="291.5">8</text>
<text x="88.5" y="291.5">7</text>
<text x="138.5" y="291.5">6</text>
<text x="188.5" y="291.5">5</text>
<text x="238.5" y="291.5">4</text>
<text x="288.5" y="291.5">3</text>
<text x="338.5" y="291.5">2</text>
<text x="386" y="291.5">1</text>
</g>
<g font-size="4.7">
<text x="268.5" y="42.1">11</text>
<text x="283.4" y="42.1">13</text>
<text x="298.3" y="42.1">32</text>
<text x="313.2" y="42.1">36</text>
<text x="328.1" y="42.1">28</text>
<text x="356.6" y="43.3">19</text>
<text x="226" y="61.1">10</text>
<text x="356.6" y="73.2">16</text>
<text x="357.9" y="88.1">8</text>
<text x="229.1" y="90.9">37</text>
<text x="220.2" y="105.8">4</text>
<text x="357.9" y="103.1">6</text>
<text x="33.4" y="111.4">37</text>
<text x="238" y="114.4">2</text>
<text x="356.6" y="118">31</text>
<text x="242.4" y="125.7">9</text>
<text x="141.1" y="136.6">35</text>
<text x="156" y="136.6">12</text>
<text x="170.8" y="136.6">18</text>
<text x="185.7" y="136.6">25</text>
<text x="200.7" y="136.6">14</text>
<text x="356.6" y="132.9">20</text>
<text x="247.4" y="142.4">1</text>
<text x="261.7" y="142.4">29</text>
<text x="276.7" y="142.4">30</text>
<text x="291.6" y="142.4">23</text>
<text x="307.8" y="142.4">5</text>
<text x="321.4" y="142.4">17</text>
<text x="336.2" y="142.4">33</text>
<text x="352.5" y="142.4">3</text>
<text x="207.8" y="144.4">27</text>
<text x="207.8" y="159.3">34</text>
<text x="141.1" y="163.1">21</text>
<text x="37.7" y="168.2">15</text>
<text x="141.1" y="178">24</text>
<text x="207.8" y="174.2">22</text>
<text x="39" y="183.1">7</text>
<text x="207.8" y="189.2">26</text>
</g>
<text font-size="4.7" fill="#808080" x="48.1" y="94" transform="rotate(-90 48.1 94)">2250</text>
<text font-size="3.9" x="400.9" y="275.5">A3</text>
<g font-size="2">
<text x="230.6" y="234.6">UNLESS OTHERWISE SPECIFIED:</text>
<text x="230.6" y="237.1">DIMENSIONS ARE IN MILLIMETERS</text>
<text x="230.6" y="239.6">SURFACE FINISH:</text>
<text x="264.4" y="234.6">FINISH:</text>
<text x="311.3" y="234.5">DEBURR AND</text>
<text x="311.3" y="237">BREAK SHARP</text>
<text x="311.3" y="239.5">EDGES</text>
<text x="342.6" y="236">DO NOT SCALE DRAWING</text>
<text x="383.3" y="236.2">REVISION</text>
<text x="230.6" y="242.1">TOLERANCES:</text>
<text x="232.2" y="244.6">LINEAR:</text>
<text x="232.2" y="247.1">ANGULAR:</text>
<text x="244.3" y="252">NAME</text>
<text x="260" y="251.9">SIGNATURE</text>
<text x="277.2" y="251.9">DATE</text>
<text x="330.1" y="251.9">TITLE:</text>
<text x="230.6" y="256.1">DRAWN</text>
<text x="243.5" y="256.1">OMKAR</text>
<text x="274.7" y="255.9">24-10-2017</text>
<text x="230.9" y="260.3">CHK'D</text>
<text x="242.7" y="260.3">SHEKHAR</text>
<text x="274.5" y="260.3">24-10-2017</text>
<text x="230.4" y="264.4">APPV'D</text>
<text x="231.1" y="268.8">MFG</text>
<text x="242.8" y="264.4">SHEKHAR</text>
<text x="274.8" y="264.6">24-10-2017</text>
<text x="231.5" y="273">Q.A</text>
<text x="285.6" y="272.5">MATERIAL:</text>
<text x="330" y="272.5">DWG NO.</text>
<text x="285.6" y="285.5">WEIGHT:</text>
<text x="330.1" y="285.6">SCALE:1:50</text>
<text x="374.5" y="285.6">SHEET 1 OF 1</text>
</g>
</svg>
